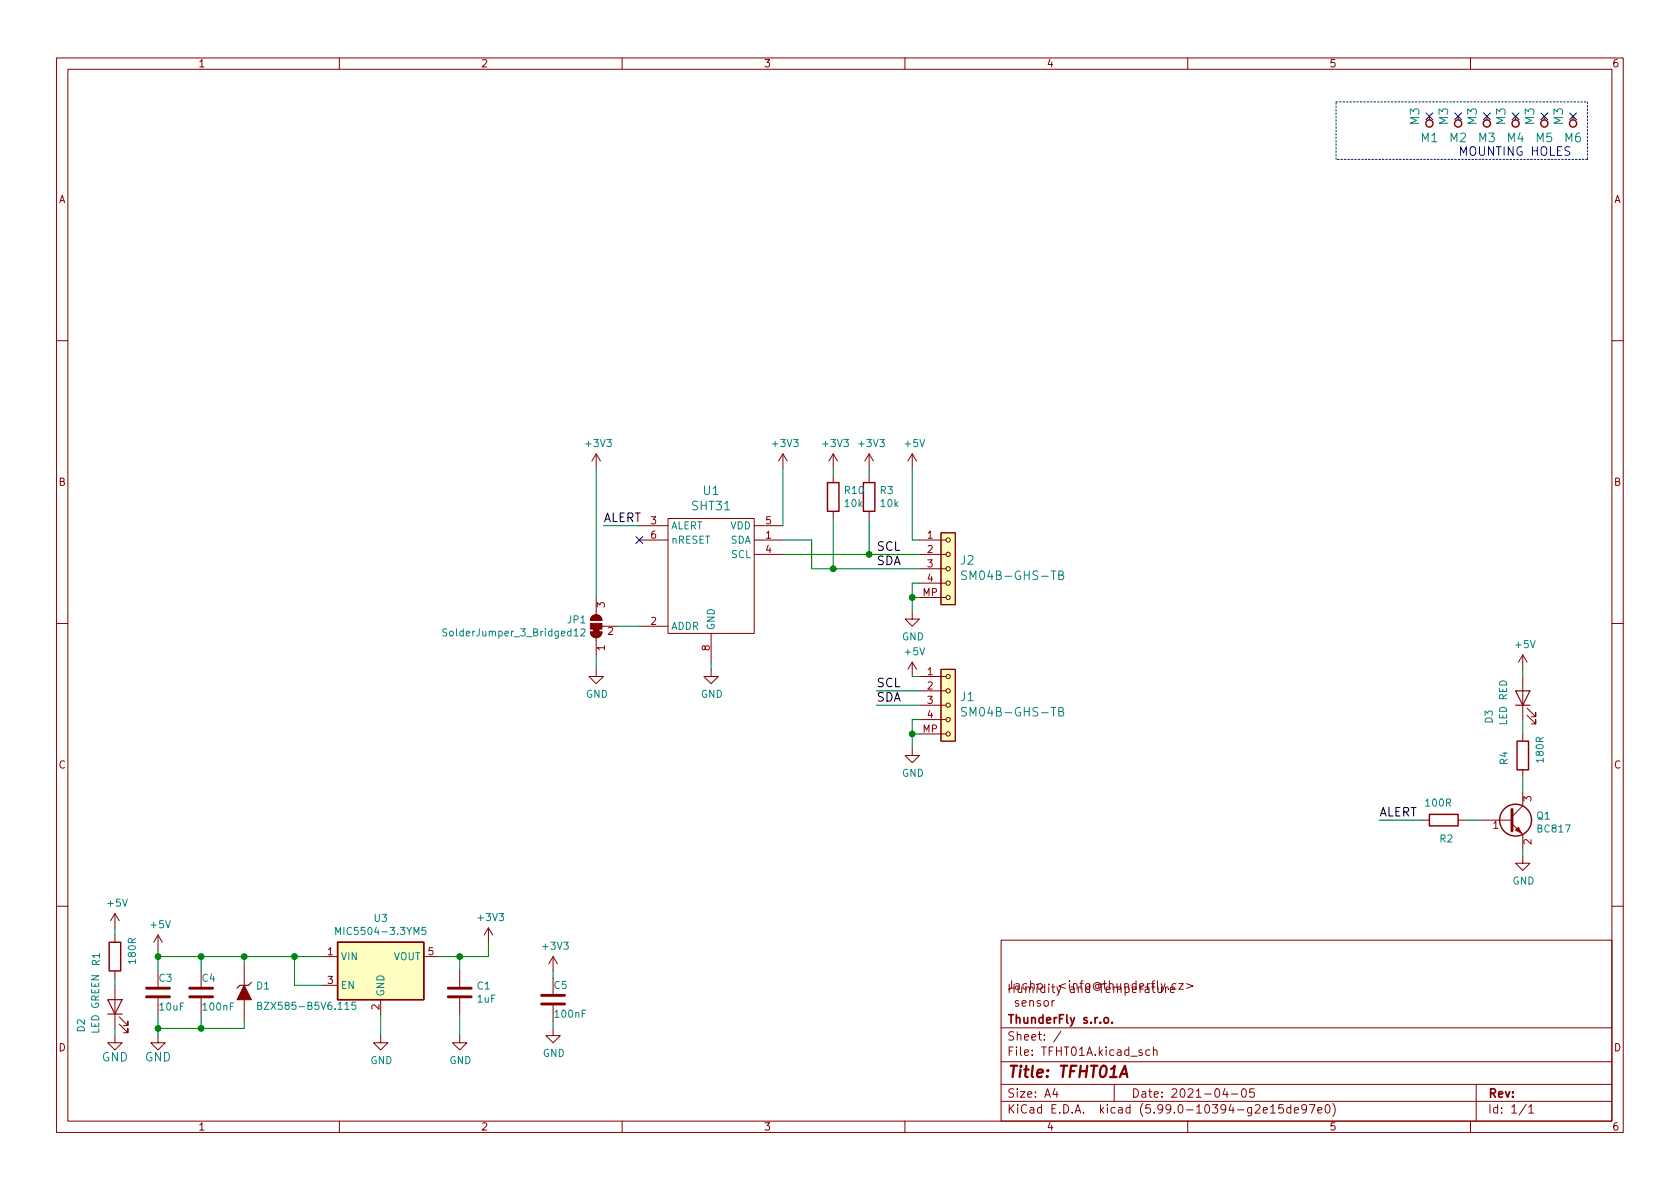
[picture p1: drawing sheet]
<svg xmlns="http://www.w3.org/2000/svg" width="297mm" height="210mm" viewBox="0 0 297 210" stroke-linecap="round" stroke-linejoin="round" font-family="sans-serif">
<g fill="none" stroke="#840000" stroke-width=".18">
<path d="M10 10.2h277v190.1h-277zM12 12.2h273v186.1h-273zM60 10.2v2M110 10.2v2M160 10.2v2M210 10.2v2M260 10.2v2M252.7 20.6v.6M257.8 20.6v.6M262.9 20.6v.6M268 20.6v.6M273 20.6v.6"/>
<path d="M278.1 20.6v.6M10 60.2h2M285 60.2h2M105.4 80.3l-.8 1.2M105.4 80.3v2.5M105.4 80.3l.8 1.2M113 95.5h5.1M113 93h5.1M118.1 91.7h15.2v20.3h-15.2zM133.3 98h5.1M133.3 95.5h5.1M133.3 93h5.1"/>
<path d="M138.4 80.3l-.7 1.2M138.4 80.3v2.5M138.4 80.3l.8 1.2M147.3 80.3v2.5M147.3 84.1v1.2M147.3 90.4v1.3M147.3 80.3l-.7 1.2M147.3 80.3l.8 1.2M153.7 80.3v2.5M153.7 84.1v1.2M153.7 90.4v1.3M153.7 80.3l-.8 1.2"/>
<path d="M153.7 80.3l.7 1.2M161.3 80.3l-.8 1.2M161.3 80.3v2.5M161.3 80.3l.8 1.2M162.6 98h4.7M162.6 95.5h4.7M166.4 94.2h2.5v12.7h-2.5zM10 110.2h2M104.4 111.8h2a1.02 1.02 0 0 1-1 1 1.02 1.02 0 0 1-1-1zM104.7 109a1.02 1.02 0 0 1 1.1-.2 1.02 1.02 0 0 1 .6 .9h-2zM105.4 118.4v1.2h1.3l-1.3 1.3-1.3-1.3h1.3M105.4 105.7v3"/>
<path d="M105.4 112.8v3M106.4 110.7h2.8M113 110.7h5.1M125.7 118.4v1.2h1.3l-1.3 1.3-1.2-1.3h1.2M125.7 112v5.1M161.3 108.2v1.3h1.3l-1.3 1.2-1.3-1.2h1.3M161.3 117.1v2.5M161.3 117.1l-.8 1.3M161.3 117.1l.8 1.3M162.6 105.7h4.7M162.6 103.1h4.7M162.6 100.6h4.7"/>
<path d="M162.6 119.6h4.7M166.4 118.4h2.5v12.7h-2.5zM269.2 115.8v2.6M269.2 119.6v7.6M269.2 115.8l-.7 1.3M269.2 115.8l.8 1.3M285 110.2h2M161.3 132.3v1.3h1.3l-1.3 1.3-1.3-1.3h1.3M162.6 129.8h4.7M162.6 127.2h4.7M162.6 124.7h4.7M162.6 122.2h4.7"/>
<path d="M269.2 129.8v1.3M269.2 136.1v1.3M269.2 139.9v2.6l-1.9 1.9M270 126.5l1.5 1.5v-.8v.8h-.7M270 125.2l1.5 1.5v-.7v.7h-.7M251.5 145h1.2M257.8 145h1.3M261.6 145h5.7M267.3 145.7l1.9 1.9v2.5M269.2 151.4v1.2h1.3l-1.3 1.3-1.2-1.3h1.2M10 160.2h2M20.3 161.5v2.6"/>
<path d="M20.3 165.3v1.3M20.3 171.7v1.3M20.3 174.2v7.7M20.3 161.5l-.7 1.3M20.3 161.5l.8 1.3M21.1 179.8l1.5 1.6v-.8v.8h-.8M27.9 165.3l-.7 1.3M27.9 165.3v2.6M27.9 171.7v2.8M27.9 176.5v2.8M27.9 165.3l.8 1.3M35.6 171.7v2.8"/>
<path d="M35.6 176.5v2.8M43.2 170.4v3.8M43.2 176.8v3.8M57.1 169.2h2.6M57.1 174.2h2.6M67.3 176.8v2.5M74.9 169.2h2.6M81.3 171.7v2.8M81.3 176.5v2.8M86.4 164.1l-.8 1.2M86.4 164.1v2.5M86.4 164.1l.7 1.2"/>
<path d="M97.8 169.2l-.8 1.2M97.8 169.2v2.5M97.8 173v2.8M97.8 177.8v2.8M97.8 169.2l.8 1.2M177 166.3h108v32h-108zM180.1 177l-.4-.1-.2 .2 .1 .3 .5 .1v.4h-.6M180.7 177.4l.7-.1v-.3l-.5-.1-.2 .2 .1 .8h.6M182.1 177.1l.2-.2 .3 .1 .1 .9M182.1 176.9v1M183.9 177l-.3-.1-.2 .2v.3l.5 .1v.4h-.5M184.7 177l.4-.1 .3 .3v.4l-.3 .3h-.4l-.1-.3v-.4z"/>
<path d="M186 176.9v1M186.4 176.9l-.3 .1-.1 .2M204.7 174.5l.1 .9 .3 .1 .3-.1M205.3 173.9l.3 1M205.4 174.5v1M206 173.9l-.5 1.4-.2 .1M206.1 174.5v1M206.5 174.5l-.3 .1-.1 .2M206.6 174.8v.1M206.9 175l.7-.1v-.3l-.5-.1-.2 .2 .1 .7h.6M207.9 174l-.4-.1-.3 .3v.4l.2 .3h.5M208.4 173.9h.8l-.8 1h.8"/>
<path d="M209.8 173.9l1.1 .5-1.1 .4M285 160.2h2M20.3 183.1v1.3h1.3l-1.3 1.3-1.3-1.3h1.3M21.1 181.1l1.5 1.5v-.7v.7h-.8M27.9 183.1v1.3h1.3l-1.3 1.3-1.2-1.3h1.2M60 198.3v2M67.3 183.1v1.3h1.3l-1.3 1.3-1.3-1.3h1.3M81.3 183.1v1.3h1.2l-1.2 1.3-1.3-1.3h1.3M97.8 181.9v1.2h1.3l-1.3 1.3-1.3-1.3h1.3M110 198.3v2M160 198.3v2M177 194.8h108"/>
<path d="M177 191.8h108M177 187.8h108M177 181.8h108M186.5 192.5l-.4 1h1M186.9 193v1M187.6 182.4l-1.3 1.9M197 191.8v3M203.3 185.7l-.4-.1-.3 .3v.4l.1 .3h.6M203.9 185.8l.2-.2 .4 .1 .1 .9M203.9 185.1v1.5M210 198.3v2M216.6 192.5l-.4 1h.9"/>
<path d="M216.9 193v1M217.7 193.5h1.2M219.7 192.6l.2-.1a.81 .81 0 0 1 .5 .7 .81 .81 0 0 1-.3 .8h-.1a.81 .81 0 0 1-.6-.6 .81 .81 0 0 1 .3-.8zM221.7 192.5h-.7l-.1 .7 .2-.1 .5 .1 .2 .2-.1 .5-.2 .1-.6-.1M224.6 195.8l.5-.5v1.5M224.6 196.8h.9M226.9 195.3h-.8v.7l.2-.1 .5 .1 .1 .2v.5l-.3 .1-.5-.1M228.2 195.9l-.4-.1-.3 .3v.4l.1 .3h.6M228.2 195.3v1.5M228.9 196.3l.7-.1-.1-.3-.4-.1-.2 .2v.8h.6M231 196l-.3 .3h-.3l-.3-.3 .2-.6 .4-.1 .2 .2a.99 .99 0 0 1-.3 1.3h-.3M231.5 195.3h1l-.6 1.5"/>
<path d="M233 196.3l.7-.1-.1-.3-.4-.1-.2 .2 .1 .8h.5M234.4 195.5l.2-.2a.81 .81 0 0 1 .6 .7 .81 .81 0 0 1-.3 .8h-.1a.81 .81 0 0 1-.4-1.3zM235.6 195.1a1.72 1.72 0 0 1 0 2.3M260 198.3v2M261 191.8v6.5M269.9 195.3l-1.3 1.9M270.3 195.8l.4-.5v1.5M270.3 196.8h.9"/>
<circle cx="167.6" cy="98" r=".38"/>
<circle cx="167.6" cy="95.5" r=".38"/>
<circle cx="167.6" cy="105.7" r=".38"/>
<circle cx="167.6" cy="103.1" r=".38"/>
<circle cx="167.6" cy="100.6" r=".38"/>
<circle cx="167.6" cy="119.6" r=".38"/>
<circle cx="167.6" cy="124.7" r=".38"/>
<circle cx="167.6" cy="122.2" r=".38"/>
<circle cx="167.6" cy="127.2" r=".38"/>
<circle cx="167.6" cy="129.8" r=".38"/>
</g>
<path d="M198 190.5l.9-2 .4 2M198.3 189.9h.9" fill="none" stroke="#840000" stroke-width=".4"/>
<path d="M195.3 180.1l.2-.2 .4 .2 .1 .5-.2 .3h-.3l-.2-.1zM196.6 180.8v.1" fill="none" stroke="#840000" stroke-width=".3"/>
<path d="M267.3 143.1v3.8M25.9 176.3h4.1M25.9 174.7h4.1M33.5 176.3h4.1M33.5 174.7h4.1M79.2 176.3h4.1M79.2 174.7h4.1M95.8 177.5h4M95.8 176h4" fill="none" stroke="#840000" stroke-width=".51"/>
<g fill="#840000" stroke="#840000" stroke-width=".18">
<path d="M104.4 111.8h2a1.02 1.02 0 0 1-1 1 1.02 1.02 0 0 1-1-1z"/>
<path d="M104.7 109a1.02 1.02 0 0 1 1.1-.2 1.02 1.02 0 0 1 .6 .9h-2z"/>
<path d="M104.9 111.2h1v.6h-1z"/>
<path d="M104.4 110.2h2v1h-2z"/>
<path d="M268 146.8l.5-.5 .5 1z"/>
<path d="M43.2 174.2l1.2 2.6h-2.5z"/>
</g>
<path d="M79 111.3l-.5-.1-.2 .1v.4l.6 .2 .1 .3-.2 .3-.5-.1M101.5 111.6l.4-.4v1.3M101.5 112.5h.7M102.7 111.3l.5-.1 .2 .4-.7 .9h.7M170.9 101h-.6l-.3 .3 .2 .3 .6 .3v.4l-.2 .2-.6-.1M187.2 101.7l.7-.1 .1-.2-.1-.4h-.7v1.5h.6l.3-.3a.4 .4 0 0 0-.4-.5M170.9 125.2l-.6-.1-.3 .3 .2 .3 .6 .3v.5l-.2 .1-.6-.1M187.2 125.8l.7-.1 .1-.2-.1-.3-.7-.1v1.5h.6l.3-.3a.4 .4 0 0 0-.4-.5M45.6 177.8h.5l.1-.2v-.3l-.6-.1v1.3h.5l.1-.1 .1-.3-.3-.3M59.4 165.3v-1.3l.4 .9 .4-.9v1.3M62.9 177.2h-.6l-.1 .6 .2-.1 .4 .1 .1 .2v.4l-.2 .1-.5-.1M75.3 164h-.6l-.1 .6 .2-.1h.4l.1 .2v.4l-.2 .2-.5-.2" fill="none" stroke="#008484" stroke-width=".18"/>
<g fill="none" stroke="#840000" stroke-width=".25">
<path d="M146.3 85.3h2v5.1h-2zM152.7 85.3h2v5.1h-2zM268.2 131.1h2.1v5h-2.1zM252.7 144h5.1v2h-5.1zM19.3 166.6h2v5.1h-2zM59.7 166.6h15.2v10.2h-15.2z"/>
<circle cx="252.7" cy="21.8" r=".63"/>
<circle cx="257.8" cy="21.8" r=".63"/>
<circle cx="262.9" cy="21.8" r=".63"/>
<circle cx="268" cy="21.8" r=".63"/>
<circle cx="273" cy="21.8" r=".63"/>
<circle cx="278.1" cy="21.8" r=".63"/>
<circle cx="268" cy="145" r="2.82"/>
</g>
<path d="M268 122.2h2.5l-1.3 2.5zM268 124.7h2.5M19 176.8h2.6l-1.3 2.5zM19 179.3h2.6M44.4 173.7l-.5 .5h-1.5l-.5 .5" fill="none" stroke="#840000" stroke-width=".2"/>
<g fill="#ffffc2" stroke="#ffffc2" stroke-width=".18">
<path d="M166.4 94.2h2.5v12.7h-2.5z"/>
<path d="M166.4 118.4h2.5v12.7h-2.5z"/>
<path d="M59.7 166.6h15.2v10.2h-15.2z"/>
</g>
<path d="M236.2 18h44.5M280.7 18v10.2M236.2 28.2v-10.2M280.7 28.2h-44.5" fill="none" stroke="#0000c2" stroke-width=".18" stroke-dasharray=".3 .3"/>
<g fill="none" stroke="#008400" stroke-width=".18">
<path d="M105.4 82.8v22.9M106.7 93h6.3M138.4 95.5h5.1v5.1h19.1M138.4 98h24.2M138.4 82.8v10.2M147.3 82.8v1.3M147.3 91.7v8.9M153.7 82.8v1.3M153.7 91.7v6.3M161.3 82.8v12.7h1.3M105.4 115.8v2.6M109.2 110.7h3.8"/>
<path d="M125.7 117.1v1.3M161.3 119.6h1.3M161.3 105.7h1.3M162.6 103.1h-1.3v5.1M269.2 118.4v1.2M154.9 122.2h7.7M154.9 124.7h7.7M161.3 129.8h1.3M162.6 127.2h-1.3v5.1M269.2 127.2v2.6M269.2 137.4v2.5M243.8 145h7.7"/>
<path d="M259.1 145h2.5M269.2 150.1v1.3M20.3 164.1v1.2M20.3 173v1.2M27.9 167.9v3.8M27.9 179.3v3.8M27.9 169.2h29.2M35.6 169.2v2.5M35.6 179.3v2.6M43.2 169.2v1.2M52.1 169.2v5h5M67.3 179.3v3.8"/>
<path d="M81.3 169.2v2.5M81.3 179.3v3.8M86.4 166.6v2.6h-8.9M97.8 171.7v1.3M20.3 181.9v1.2M43.2 180.6v1.3h-15.3M97.8 180.6v1.3"/>
</g>
<g fill="none" stroke="#000084" stroke-width=".18">
<path d="M252.1 20l1.2 1.2M253.3 20l-1.2 1.2M257.2 20l1.2 1.2M258.4 20l-1.2 1.2M262.3 20l1.2 1.2M263.5 20l-1.2 1.2M267.4 20l1.2 1.2M268.6 20l-1.2 1.2M272.4 20l1.3 1.2M273.7 20l-1.3 1.2M277.5 20l1.2 1.2M278.7 20l-1.2 1.2"/>
<path d="M112.4 94.9l1.2 1.2M113.6 94.9l-1.2 1.2"/>
</g>
<g fill="#008400" stroke="#008400" stroke-width=".18">
<circle cx="147.3" cy="100.6" r=".51"/>
<circle cx="161.3" cy="129.8" r=".51"/>
<circle cx="35.6" cy="169.2" r=".51"/>
<circle cx="43.2" cy="169.2" r=".51"/>
<circle cx="35.6" cy="181.9" r=".51"/>
<circle cx="27.9" cy="181.9" r=".51"/>
<circle cx="27.9" cy="169.2" r=".51"/>
<circle cx="153.7" cy="98" r=".51"/>
<circle cx="161.3" cy="105.7" r=".51"/>
<circle cx="81.3" cy="169.2" r=".51"/>
<circle cx="52.1" cy="169.2" r=".51"/>
</g>
<text font-size="2.8" fill="#840000" x="178" y="190.6">Title: TFHT01A</text>
<g font-size="2.1" fill="#008484">
<text x="251" y="22" transform="rotate(-90 251 22)">M3</text>
<text x="256" y="22" transform="rotate(-90 256 22)">M3</text>
<text x="261.1" y="22" transform="rotate(-90 261.1 22)">M3</text>
<text x="266.2" y="22" transform="rotate(-90 266.2 22)">M3</text>
<text x="271.3" y="22" transform="rotate(-90 271.3 22)">M3</text>
<text x="276.4" y="22" transform="rotate(-90 276.4 22)">M3</text>
<text x="251.3" y="25.1">M1</text>
<text x="256.3" y="25.1">M2</text>
<text x="261.4" y="25.1">M3</text>
<text x="266.5" y="25.1">M4</text>
<text x="271.6" y="25.1">M5</text>
<text x="276.7" y="25.1">M6</text>
<text x="124.4" y="87.5">U1</text>
<text x="122.4" y="90.2">SHT31</text>
<text x="169.8" y="99.8">J2</text>
<text x="171.1" y="102.6">SM04B-GHS-TB</text>
<text x="169.8" y="124">J1</text>
<text x="171.1" y="126.7">SM04B-GHS-TB</text>
<text x="18" y="187.7">GND</text>
<text x="25.6" y="187.7">GND</text>
</g>
<text font-size="2.1" fill="#0000c2" x="257.8" y="27.5">MOUNTING HOLES</text>
<g font-size="2.1">
<text x="106.7" y="92.3">ALERT</text>
<text x="154.9" y="97.4">SCL</text>
<text x="154.9" y="99.9">SDA</text>
<text x="154.9" y="121.5">SCL</text>
<text x="154.9" y="124.1">SDA</text>
<text x="243.8" y="144.4">ALERT</text>
</g>
<g font-size="2.1" fill="#840000">
<text x="178" y="175">Jacho &lt;info@thunderfly.cz&gt;</text>
<text x="178" y="184">Sheet: /</text>
<text x="178" y="181">ThunderFly s.r.o.</text>
<text x="178" y="186.7">File: TFHT01A.kicad_sch</text>
<text x="178" y="196.9">KiCad E.D.A. kicad (5.99.0-10394-g2e15de97e0)</text>
<text x="178" y="194.1">Size: A4</text>
<text x="200" y="194.1">Date: 2021-04-05</text>
<text x="263" y="194.1">Rev:</text>
<text x="263" y="196.9">Id: 1/1</text>
</g>
<g font-size="1.8" fill="#840000">
<text x="35" y="11.9">1</text>
<text x="85" y="11.9">2</text>
<text x="135" y="11.9">3</text>
<text x="185" y="11.9">4</text>
<text x="235" y="11.9">5</text>
<text x="285" y="11.9">6</text>
<text x="10.3" y="35.9">A</text>
<text x="285.3" y="35.9">A</text>
<text x="10.3" y="85.9">B</text>
<text x="285.3" y="85.9">B</text>
<text x="115.1" y="92.7">3</text>
<text x="115.1" y="95.2">6</text>
<text x="135.4" y="95.2">1</text>
<text x="135.4" y="92.7">5</text>
<text x="164" y="95.2">1</text>
<text x="135.4" y="97.8">4</text>
<text x="164" y="97.8">2</text>
<text x="164" y="100.3">3</text>
<text x="106.9" y="107.4" transform="rotate(-90 106.9 107.4)">3</text>
<text x="163.1" y="105.4">MP</text>
<text x="164" y="102.9">4</text>
<text x="107.5" y="112.3">2</text>
<text x="115.1" y="110.5">2</text>
<text x="106.9" y="115" transform="rotate(-90 106.9 115)">1</text>
<text x="125.5" y="115" transform="rotate(-90 125.5 115)">8</text>
<text x="164" y="119.4">1</text>
<text x="164" y="121.9">2</text>
<text x="164" y="124.5">3</text>
<text x="163.1" y="129.5">MP</text>
<text x="164" y="127">4</text>
<text x="10.3" y="135.9">C</text>
<text x="285.3" y="135.9">C</text>
<text x="270.8" y="141.7" transform="rotate(-90 270.8 141.7)">3</text>
<text x="264" y="146.6">1</text>
<text x="270.8" y="149.3" transform="rotate(-90 270.8 149.3)">2</text>
<text x="57.9" y="168.9">1</text>
<text x="57.9" y="174">3</text>
<text x="75.7" y="168.9">5</text>
<text x="67.1" y="178.5" transform="rotate(-90 67.1 178.5)">2</text>
<text x="10.3" y="185.9">D</text>
<text x="285.3" y="185.9">D</text>
<text x="35" y="199.9">1</text>
<text x="85" y="199.9">2</text>
<text x="135" y="199.9">3</text>
<text x="185" y="199.9">4</text>
<text x="235" y="199.9">5</text>
<text x="285" y="199.9">6</text>
</g>
<g font-size="1.8" fill="#008484">
<text x="103.7" y="79">+3V3</text>
<text x="136.7" y="79">+3V3</text>
<text x="145.6" y="79">+3V3</text>
<text x="152" y="79">+3V3</text>
<text x="160.1" y="79">+5V</text>
<text x="149.4" y="87.3">R10</text>
<text x="149.4" y="89.7">10k</text>
<text x="155.6" y="87.3">R3</text>
<text x="155.8" y="89.7">10k</text>
<text x="118.6" y="93.6">ALERT</text>
<text x="129.1" y="93.6">VDD</text>
<text x="118.6" y="96.1">nRESET</text>
<text x="129.1" y="96.1">SDA</text>
<text x="129.3" y="98.7">SCL</text>
<text x="79.1" y="112.5">SolderJumper_3_Bridged12</text>
<text x="100.4" y="110.2">JP1</text>
<text x="118.6" y="111.4">ADDR</text>
<text x="126.4" y="111.5" transform="rotate(-90 126.4 111.5)">GND</text>
<text x="159.5" y="113.2">GND</text>
<text x="160.1" y="115.9">+5V</text>
<text x="268" y="114.6">+5V</text>
<text x="103.6" y="123.4">GND</text>
<text x="123.9" y="123.4">GND</text>
<text x="263.9" y="127.9" transform="rotate(-90 263.9 127.9)">D3</text>
<text x="266.4" y="128.1" transform="rotate(-90 266.4 128.1)">LED RED</text>
<text x="159.5" y="137.4">GND</text>
<text x="266.6" y="135.2" transform="rotate(-90 266.6 135.2)">R4</text>
<text x="272.9" y="134.7" transform="rotate(-90 272.9 134.7)">180R</text>
<text x="252.2" y="142.6">100R</text>
<text x="254.6" y="149">R2</text>
<text x="271.7" y="144.9">Q1</text>
<text x="272" y="147.2">BC817</text>
<text x="19.1" y="160.3">+5V</text>
<text x="267.4" y="156.4">GND</text>
<text x="26.7" y="164.1">+5V</text>
<text x="60.4" y="165.3">MIC5504-3.3YM5</text>
<text x="66.2" y="163">U3</text>
<text x="84.7" y="162.9">+3V3</text>
<text x="96.1" y="167.9">+3V3</text>
<text x="17.7" y="170.7" transform="rotate(-90 17.7 170.7)">R1</text>
<text x="24" y="170.3" transform="rotate(-90 24 170.3)">180R</text>
<text x="28.1" y="173.6">C3</text>
<text x="35.7" y="173.6">C4</text>
<text x="60.2" y="169.8">VIN</text>
<text x="69.5" y="169.8">VOUT</text>
<text x="28.3" y="178.7">10uF</text>
<text x="36" y="178.7">100nF</text>
<text x="45.4" y="175">D1</text>
<text x="46.7" y="178.6">BZX585-B5V6.115</text>
<text x="60.2" y="174.9">EN</text>
<text x="67.9" y="176.3" transform="rotate(-90 67.9 176.3)">GND</text>
<text x="84.4" y="175">C1</text>
<text x="84.4" y="177.3">1uF</text>
<text x="98" y="174.9">C5</text>
<text x="98.2" y="180">100nF</text>
<text x="15" y="182.5" transform="rotate(-90 15 182.5)">D2</text>
<text x="17.5" y="182.7" transform="rotate(-90 17.5 182.7)">LED GREEN</text>
<text x="65.5" y="188.2">GND</text>
<text x="79.4" y="188.2">GND</text>
<text x="96" y="186.9">GND</text>
</g>
</svg>
